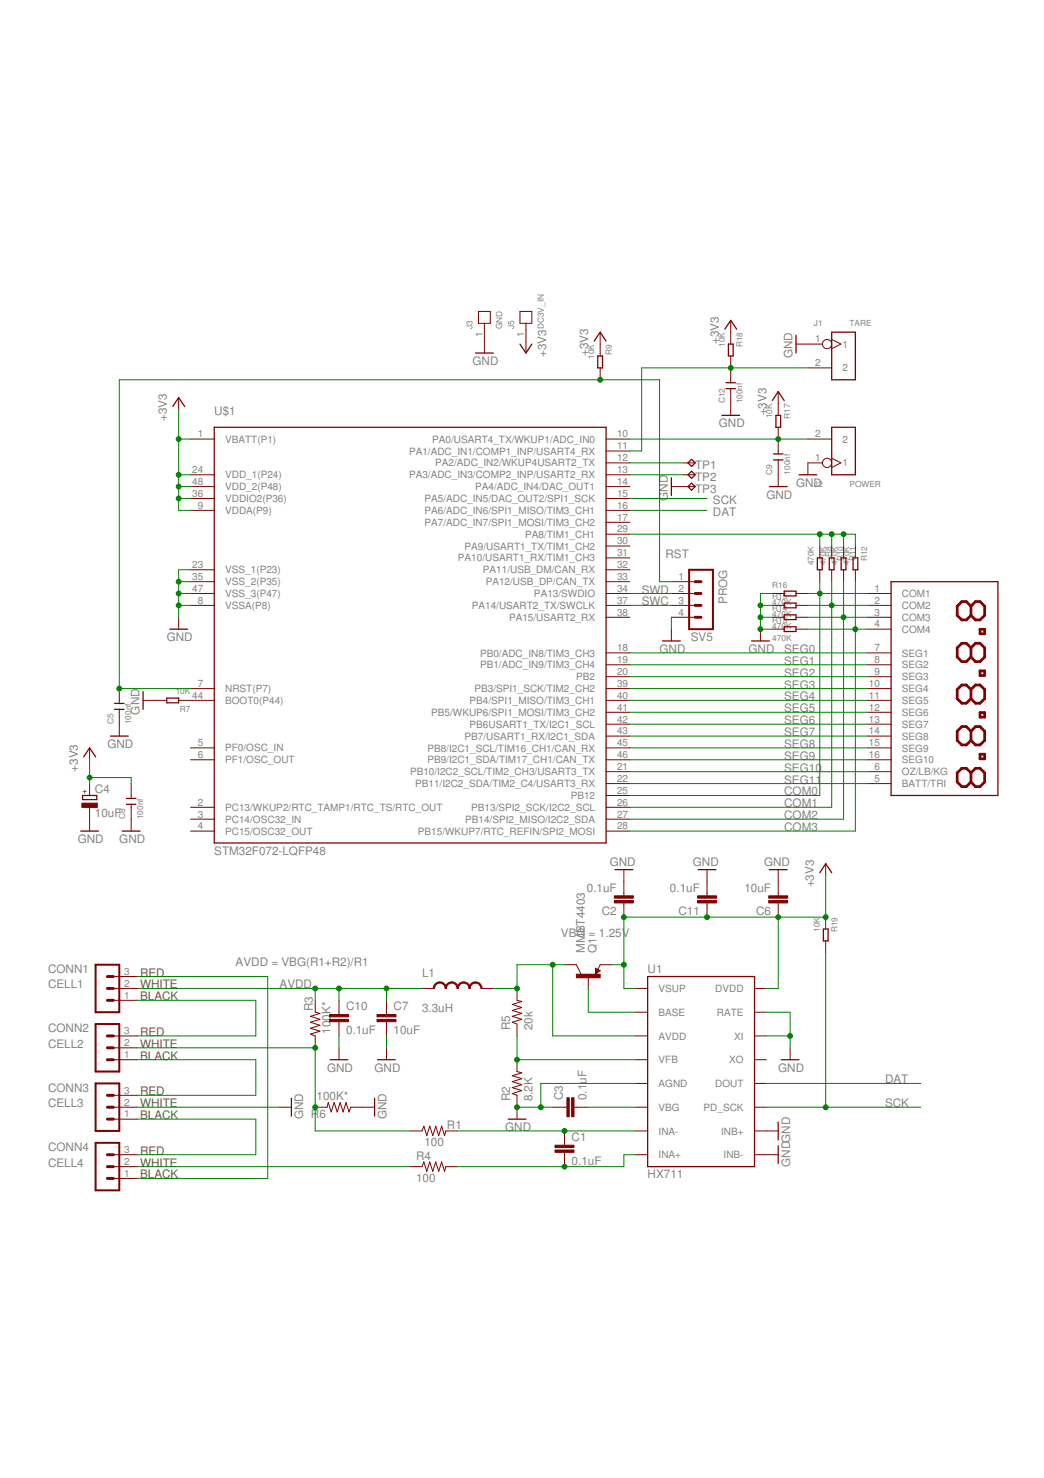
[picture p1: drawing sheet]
<svg xmlns="http://www.w3.org/2000/svg" width="210mm" height="297mm" viewBox="0 0 210 297" stroke-linecap="round" stroke-linejoin="round" font-family="sans-serif">
<g fill="none" stroke="#800000" stroke-width=".25">
<path d="M95.6 71h3.6M104.5 69.2l1.2 1.8 1.2-1.8M119.5 68.6l1.2-1.8 1.2 1.8M120.2 71.5h.9v2.4h-.9zM145.7 66.2l1.2-1.8 1.2 1.8M146 78.1h1.9M146 76.9h1.9M146.5 69.2h.9v2.3h-.9zM160 67.4v3.6M167.2 66.8h4.8v9.5h-4.8zM34.7 81.7l1.2-1.8 1.2 1.8M43.1 85.9h78.8v83.5h-78.8z"/>
<path d="M135 96v3.6M138.3 93l.7-.7 .8 .7-.8 .7zM138.3 97.8l.7-.7 .8 .7-.8 .7zM139 94.7l.8 .7-.8 .7-.7-.7zM145.1 83.5h3.6M154.7 97.8h3.6M155.3 80.5l1.2-1.8 1.2 1.8M155.5 92.4h1.9M155.5 91.2h1.9M156 83.5h1v2.4h-1zM160.7 95.4h3.5M167.2 85.9h4.8v9.5h-4.8z"/>
<path d="M157.7 118.8h2.3v1h-2.3zM164.3 112.1h1v2.4h-1zM166.7 112.1h1v2.4h-1zM169.1 112.1h1v2.4h-1zM171.5 112.1h1v2.4h-1zM179.2 116.9h21.4v43h-21.4zM28.8 139v3.6M34.1 126.4h3.6M133.2 128.8h3.6M151.1 128.8h3.6M157.7 121.2h2.3v1h-2.3zM157.7 123.6h2.3v.9h-2.3z"/>
<path d="M157.7 126h2.3v.9h-2.3zM16.6 159.9h2.9v.8h-2.9zM16.8 152.1l1.2-1.8 1.2 1.8M22.2 147.9h3.6M23 142.6h1.9M23 141.4h1.9M33.5 140.3h2.4v.9h-2.4zM16.2 167h3.6M24.6 167h3.6M25.4 161.6h1.9M25.4 160.5h1.9M123.7 174.8h3.5"/>
<path d="M140.4 174.8h3.5M154.7 174.8h3.6M164.8 175.4l1.2-1.8 1.2 1.8M130.2 196.3h21.5v38.2h-21.5zM165.5 186.7h1v2.4h-1zM66.4 213h3.5M75.9 213h3.6M157.1 213h3.6M58.6 220.7v3.6M75.3 220.7v3.6M102.2 224.9h3.5M156.5 225.5v3.6"/>
<path d="M156.5 230.3v3.5"/>
</g>
<g fill="none" stroke="#800000" stroke-width=".2">
<path d="M35.9 79.9v2.4M96.2 62.6h2.4v2.4h-2.4zM97.4 65v6M104.5 62.6h2.4v2.4h-2.4zM105.7 65v6M120.7 66.8v4.7M120.7 73.9v2.4M146.9 64.4v4.8M146.9 71.5v5.4M146.9 78.1v5.4M156.5 78.7v4.8M160 69.2h5.4"/>
<path d="M162.4 73.9h4.8M167.2 68.2l1.9 1-1.9 .9M38.3 95.4h4.8M38.3 88.2h4.8M38.3 97.8h4.8M121.9 93h4.7M121.9 95.4h4.7M121.9 88.2h4.7M121.9 90.6h4.7M121.9 97.8h4.7M135 97.8h4.8M137.4 93h2.4"/>
<path d="M137.4 95.4h2.4M156.5 85.9v5.3M156.5 92.4v5.4M162.4 88.2h4.8M165.4 93h-3v2.4M167.2 92.1l1.9 .9-1.9 1M38.3 102.6h4.8M38.3 100.2h4.8M38.3 114.5h4.8M38.3 116.9h4.8M38.3 119.3h4.8M121.9 102.6h4.7"/>
<path d="M121.9 100.2h4.7M121.9 105h4.7M121.9 114.5h4.7M121.9 107.4h4.7M121.9 109.7h4.7M121.9 112.1h4.7M121.9 116.9h4.7M121.9 119.3h4.7M135 116.9h4.8M135 119.3h4.8M155.3 119.3h2.4M160 119.3h2.4"/>
<path d="M164.8 109.7v2.4M164.8 114.5v2.4M167.2 109.7v2.4M167.2 114.5v2.4M169.6 109.7v2.4M169.6 114.5v2.4M172 109.7v2.4M172 114.5v2.4M174.4 119.3h4.8M24 138.4v3M35.9 124.1v2.3M38.3 138.4h4.8"/>
<path d="M38.3 121.7h4.8M121.9 138.4h4.7M121.9 121.7h4.7M121.9 131.2h4.7M121.9 133.6h4.7M121.9 136h4.7M121.9 124.1h4.7M135 121.7h4.8M135 124.1h4.8M135 126.4v2.4M152.9 126.4v2.4M155.3 121.7h2.4"/>
<path d="M155.3 124.1h2.4M155.3 126.4h2.4M160 121.7h2.4M160 124.1h2.4M160 126.4h2.4M174.4 138.4h4.8M174.4 121.7h4.8M174.4 131.2h4.8M174.4 133.6h4.8M174.4 136h4.8M174.4 124.1h4.8M174.4 126.4h4.8"/>
<path d="M18 150.3v2.4M18 157.5v2.4M24 142.6v5.3M26.4 157.5v3M28.8 140.8h4.7M35.9 140.8h7.2M38.3 150.3h4.8M38.3 152.7h4.8M121.9 150.3h4.7M121.9 152.7h4.7M121.9 155.1h4.7M121.9 157.5h4.7"/>
<path d="M121.9 159.9h4.7M121.9 140.8h4.7M121.9 143.2h4.7M121.9 145.5h4.7M121.9 147.9h4.7M174.4 150.3h4.8M174.4 152.7h4.8M174.4 155.1h4.8M174.4 157.5h4.8M174.4 140.8h4.8M174.4 143.2h4.8M174.4 145.5h4.8"/>
<path d="M174.4 147.9h4.8M18 162.2v4.8M26.4 161.6v5.4M38.3 162.2h4.8M38.3 164.6h4.8M38.3 167h4.8M121.9 162.2h4.7M121.9 164.6h4.7M121.9 167h4.7M125.4 174.8v5.2M142.2 174.8v5.2M156.5 174.8v5.2"/>
<path d="M166 173.6v2.4M22.8 198.6h4.8M22.8 196.3h4.8M84.9 198.6h2.3M96.8 198.6h2.4M103.9 198.6v2.4l1 .3-1.9 .6 1.9 .6-1.9 .6 1.9 .6-1.9 .6 1.9 .6-1.9 .5 .9 .4v2.4M113.5 193.9h2.4l.9 1.9M118.3 196.3v2.3M119.7 194.6l1 .5-1 .7zM123 193.9h-2.3l-1 1.9M125.4 181.5v2.8M127.8 198.6h2.4"/>
<path d="M142.2 181.5v2.8M151.7 198.6h2.4M156.5 181.5v2.8M166 184.3v2.4M166 189.1v2.4M22.8 201h4.8M22.8 213h4.8M22.8 210.6h4.8M22.8 208.2h4.8M63.4 201v2.4l.9 .3-1.9 .6 1.9 .6-1.9 .5 1.9 .7-1.9 .6 1.9 .5-1.9 .6 1 .4v2.4M68.2 201v2.9M68.2 205.3v2.9"/>
<path d="M68.2 210.6v2.4M77.7 201v2.9M77.7 205.3v2.9M77.7 210.6v2.4M103.9 213v2.3l1 .3-1.9 .6 1.9 .6-1.9 .6 1.9 .6-1.9 .6 1.9 .6-1.9 .6 .9 .3v4.8M127.8 213h2.4M127.8 208.2h2.4M127.8 203.4h2.4M127.8 217.7h2.4M151.7 213h2.4M151.7 208.2h2.4M151.7 203.4h2.4"/>
<path d="M151.7 217.7h2.4M158.9 210.6v2.4M22.8 224.9h4.8M22.8 222.5h4.8M22.8 220.1h4.8M22.8 236.8h4.8M22.8 234.5h4.8M22.8 232.1h4.8M56.2 222.5h2.4M63.4 222.5h2.4l.2-.9 .6 1.9 .6-1.9 .6 1.9 .6-1.9 .6 1.9 .6-1.9 .6 1.9 .3-1h4.8M82.5 234.5h2.4l.3-1 .6 1.9 .6-1.9 .6 1.9 .6-1.9 .6 1.9 .6-1.9 .6 1.9 .2-.9h2.4M82.5 227.3h2.4l.3-1 .6 1.9 .6-1.9 .6 1.9 .6-1.9 .6 1.9 .6-1.9 .6 1.9 .2-.9h2.4"/>
<path d="M111.1 222.5h2.9M113.5 227.3v2.9M113.5 231.6v2.9M115.4 222.5h2.9M127.8 222.5h2.4M127.8 232.1h2.4M127.8 227.3h2.4M151.7 222.5h2.4M151.7 232.1h4.8M151.7 227.3h4.8"/>
<circle cx="166.3" cy="69.2" r=".93"/>
<circle cx="166.3" cy="93" r=".93"/>
</g>
<g fill="#800000" stroke="#800000" stroke-width=".2">
<path d="M16.5 161.4h3.1v.9h-3.1z"/>
<path d="M115.9 195.8h4.8v.7h-4.8z"/>
<path d="M154.6 180h3.8v.5h-3.8z"/>
<path d="M154.6 181h3.8v.5h-3.8z"/>
<path d="M75.8 204.9h3.8v.4h-3.8z"/>
<path d="M75.8 203.9h3.8v.5h-3.8z"/>
<path d="M111.6 231.1h3.8v.5h-3.8z"/>
<path d="M111.6 230.2h3.8v.4h-3.8z"/>
<path d="M123.5 180h3.8v.5h-3.8z"/>
<path d="M123.5 181h3.8v.5h-3.8z"/>
<path d="M114.9 220.6h.5v3.8h-.5z"/>
<path d="M114 220.6h.4v3.8h-.4z"/>
<path d="M66.3 204.9h3.8v.4h-3.8z"/>
<path d="M66.3 203.9h3.8v.5h-3.8z"/>
<path d="M140.3 180h3.8v.5h-3.8z"/>
<path d="M140.3 181h3.8v.5h-3.8z"/>
</g>
<path d="M138.6 114.5h4.7v11.9h-4.7zM19.2 193.9h4.8v9.5h-4.8zM19.2 205.8h4.8v9.5h-4.8zM19.2 217.7h4.8v9.6h-4.8zM19.2 229.7h4.8v9.5h-4.8z" fill="none" stroke="#800000" stroke-width=".4"/>
<g fill="none" stroke="#800000" stroke-width=".59">
<path d="M139.8 119.3h1.1M139.8 116.9h1.1M139.8 121.7h1.1M139.8 124.1h1.1M21.6 196.3h1.2M21.6 198.6h1.2M21.6 201h1.2M21.6 208.2h1.2M21.6 210.6h1.2M21.6 213h1.2M21.6 220.1h1.2M21.6 222.5h1.2"/>
<path d="M21.6 224.9h1.2M21.6 232.1h1.2M21.6 234.5h1.2M21.6 236.8h1.2"/>
</g>
<g fill="none" stroke="#800000" stroke-width=".55">
<path d="M195.2 121.8l-.9-.9h-.9l-1 .9v1.9l1 .9h.9l.9-.9M195.2 130.2l-.9-.9h-.9l-1 .9v1.8l1 1h.9l.9-1M195.2 138.6l-.9-.9h-.9l-1 .9v1.8l1 .9h.9l.9-.9M195.2 121.8l.9-.9h.9l1 .9v1.9l-1 .9h-.9l-.9-.9M195.2 130.2l.9-.9h.9l1 .9v1.8l-1 1h-.9l-.9-1M195.2 138.6l.9-.9h.9l1 .9v1.8l-1 .9h-.9l-.9-.9M195.2 121.8v1.9M195.2 130.2v1.8M195.2 138.6v1.8M197 126.5h1v.9h-1zM197 134.8h1v1h-1zM195.2 155.3l-.9-.9h-.9l-1 .9v1.9l1 .9h.9l.9-.9"/>
<path d="M195.2 147l-.9-1h-.9l-1 1v1.8l1 .9h.9l.9-.9M195.2 155.3l.9-.9h.9l1 .9v1.9l-1 .9h-.9l-.9-.9M195.2 147l.9-1h.9l1 1v1.8l-1 .9h-.9l-.9-.9M195.2 147v1.8M195.2 155.3v1.9M197 143.2h1v.9h-1zM197 151.6h1v.9h-1z"/>
</g>
<path d="M119.8 194.8l.7 .3M119.8 194.9l.5 .3M119.8 195.1l.4 .2M119.8 195.4l.2 .1M119.8 195.3l.2 .1" fill="none" stroke="#800000" stroke-width=".21"/>
<g fill="#800000" stroke="#800000" stroke-width=".2">
<path d="M87.5 197.7l.5-.3 .4-.1v.3l-.7 .3-.3 .7h-.3l.1-.4z" fill-rule="evenodd"/>
<path d="M88.4 197.3a1.3 1.3 0 0 1 1.3 1.3h-.2l-.1-.5a1.04 1.04 0 0 0-1-.5z" fill-rule="evenodd"/>
<path d="M89.9 197.7l.5-.3 .4-.1v.3l-.7 .3-.4 .7h-.2l.1-.4z" fill-rule="evenodd"/>
<path d="M90.8 197.3a1.3 1.3 0 0 1 1.3 1.3h-.2l-.3-.7-.8-.3z" fill-rule="evenodd"/>
<path d="M92.3 197.7l.8-.4h.1v.3a1.08 1.08 0 0 0-1.1 1h-.2v-.1z" fill-rule="evenodd"/>
<path d="M93.2 197.3a1.3 1.3 0 0 1 1.3 1.3h-.2a1.05 1.05 0 0 0-1.1-1z" fill-rule="evenodd"/>
<path d="M94.7 197.7l.8-.4h.1v.3a1.08 1.08 0 0 0-1.1 1h-.2v-.1z" fill-rule="evenodd"/>
<path d="M95.6 197.3a1.3 1.3 0 0 1 1.3 1.3h-.2l-.3-.7-.8-.3z" fill-rule="evenodd"/>
</g>
<g fill="none" stroke="#008000" stroke-width=".2">
<path d="M162.4 73.9h-33.4v16.7h-2.4M35.9 82.3v20.3h2.4M35.9 88.2h2.4M35.9 95.4h2.4M35.9 97.8h2.4M126.6 88.2h35.8M126.6 95.4h10.8M126.6 93h10.8M35.9 100.2h2.4M35.9 116.9h2.4M35.9 119.3h2.4M38.3 114.5h-2.4v9.6"/>
<path d="M126.6 102.6h15.6M126.6 100.2h15.6M126.6 119.3h8.4M126.6 107.4h45.4v2.3M135 116.9h-2.4v-40.6h-108.6v62.1h14.3M155.3 119.3h-2.4v7.1h2.4M162.4 119.3h12M164.8 116.9v43h-38.2M164.8 107.4v2.3M167.2 116.9v45.3h-40.6M167.2 107.4v2.3M169.6 116.9v47.7h-43"/>
<path d="M169.6 107.4v2.3M172 116.9v50.1h-45.4M35.9 121.7h2.4M126.6 121.7h8.4M126.6 138.4h47.8M126.6 131.2h47.8M126.6 133.6h47.8M126.6 136h47.8M135 124.1v2.3M152.9 121.7h2.4M152.9 124.1h2.4M162.4 121.7h12"/>
<path d="M162.4 126.4h12M162.4 124.1h12M18 152.7v4.8M18 156.3h8.4v1.2M126.6 155.1h47.8M126.6 157.5h47.8M126.6 140.8h47.8M126.6 143.2h47.8M126.6 145.5h47.8M126.6 147.9h47.8M126.6 150.3h47.8M126.6 152.7h47.8"/>
<path d="M166 176v8.3h-40.6v14.3h2.4M27.6 198.6h50.1v2.4M27.6 196.3h26.2v40.5h-26.2M63.4 198.6v2.4M68.2 198.6v2.4M111.1 193.9v14.3h16.7M113.5 193.9h-9.6v4.7M118.3 198.6v4.8h9.5M123 193.9h2.4M156.5 184.3v14.3h-2.4M166 191.5v31M27.6 201h23.8v7.2h-23.8"/>
<path d="M27.6 213h23.8v7.1h-23.8M27.6 210.6h35.8v16.7h19.1M68.2 208.2v2.4M77.7 208.2v2.4M103.9 208.2v4.8h23.9M127.8 217.7h-19.1v4.8M154.1 203.4h4.8v7.2M154.1 208.2h4.8M154.1 217.7h31M27.6 222.5h28.6M27.6 224.9h23.8v7.2h-23.8M27.6 234.5h54.9"/>
<path d="M92 227.3h35.8M103.9 222.5h7.2M118.3 222.5h9.5M127.8 232.1h-2.4v2.4h-33.4M154.1 222.5h31"/>
</g>
<g fill="#008000" stroke="#008000" stroke-width=".2">
<circle cx="125.4" cy="184.3" r=".49"/>
<circle cx="156.5" cy="184.3" r=".49"/>
<circle cx="142.2" cy="184.3" r=".49"/>
<circle cx="125.4" cy="193.9" r=".49"/>
<circle cx="166" cy="184.3" r=".49"/>
<circle cx="35.9" cy="88.2" r=".49"/>
<circle cx="35.9" cy="95.4" r=".49"/>
<circle cx="35.9" cy="97.8" r=".49"/>
<circle cx="35.9" cy="100.2" r=".49"/>
<circle cx="18" cy="156.3" r=".49"/>
<circle cx="158.9" cy="208.2" r=".49"/>
<circle cx="108.7" cy="222.5" r=".49"/>
<circle cx="103.9" cy="222.5" r=".49"/>
<circle cx="35.9" cy="121.7" r=".49"/>
<circle cx="35.9" cy="119.3" r=".49"/>
<circle cx="35.9" cy="116.9" r=".49"/>
<circle cx="152.9" cy="126.4" r=".49"/>
<circle cx="152.9" cy="124.1" r=".49"/>
<circle cx="152.9" cy="121.7" r=".49"/>
<circle cx="166" cy="222.5" r=".49"/>
<circle cx="103.9" cy="213" r=".49"/>
<circle cx="111.1" cy="193.9" r=".49"/>
<circle cx="103.9" cy="198.6" r=".49"/>
<circle cx="113.5" cy="227.3" r=".49"/>
<circle cx="113.5" cy="234.5" r=".49"/>
<circle cx="63.4" cy="210.6" r=".49"/>
<circle cx="63.4" cy="222.5" r=".49"/>
<circle cx="68.2" cy="198.6" r=".49"/>
<circle cx="77.7" cy="198.6" r=".49"/>
<circle cx="63.4" cy="198.6" r=".49"/>
<circle cx="120.7" cy="76.3" r=".49"/>
<circle cx="24" cy="138.4" r=".49"/>
<circle cx="156.5" cy="88.2" r=".49"/>
<circle cx="146.9" cy="73.9" r=".49"/>
<circle cx="164.8" cy="119.3" r=".49"/>
<circle cx="167.2" cy="121.7" r=".49"/>
<circle cx="169.6" cy="124.1" r=".49"/>
<circle cx="172" cy="126.4" r=".49"/>
<circle cx="164.8" cy="107.4" r=".49"/>
<circle cx="167.2" cy="107.4" r=".49"/>
<circle cx="169.6" cy="107.4" r=".49"/>
</g>
<path d="M77.7 198.6h7.2M99.2 198.6h4.7" fill="none" stroke="#008000" stroke-width=".21"/>
<g font-size="2.3" fill="#808080">
<text x="109.8" y="71.7" transform="rotate(-90 109.8 71.7)">+3V3</text>
<text x="118.3" y="71.5" transform="rotate(-90 118.3 71.5)">+3V3</text>
<text x="144.5" y="69.2" transform="rotate(-90 144.5 69.2)">+3V3</text>
<text x="159.3" y="72" transform="rotate(-90 159.3 72)">GND</text>
<text x="95" y="73.3">GND</text>
<text x="43.1" y="83.5">U$1</text>
<text x="154.1" y="83.5" transform="rotate(-90 154.1 83.5)">+3V3</text>
<text x="33.5" y="84.7" transform="rotate(-90 33.5 84.7)">+3V3</text>
<text x="144.5" y="85.9">GND</text>
<text x="139.8" y="94.2">TP1</text>
<text x="134.3" y="100.6" transform="rotate(-90 134.3 100.6)">GND</text>
<text x="139.8" y="96.6">TP2</text>
<text x="139.8" y="99">TP3</text>
<text x="143.3" y="101.4">SCK</text>
<text x="154.1" y="100.2">GND</text>
<text x="160.1" y="97.8">GND</text>
<text x="143.3" y="103.8">DAT</text>
<text x="133.8" y="112.1">RST</text>
<text x="129" y="119.3">SWD</text>
<text x="129" y="121.7">SWC</text>
<text x="146.2" y="121.4" transform="rotate(-90 146.2 121.4)">PROG</text>
<text x="33.5" y="128.8">GND</text>
<text x="132.6" y="131.2">GND</text>
<text x="138.9" y="128.8">SV5</text>
<text x="150.5" y="131.2">GND</text>
<text x="157.7" y="131.2">SEG0</text>
<text x="157.7" y="133.6">SEG1</text>
<text x="157.7" y="136">SEG2</text>
<text x="28" y="143.6" transform="rotate(-90 28 143.6)">GND</text>
<text x="157.7" y="138.4">SEG3</text>
<text x="157.7" y="140.8">SEG4</text>
<text x="157.7" y="143.2">SEG5</text>
<text x="157.7" y="145.5">SEG6</text>
<text x="157.7" y="147.9">SEG7</text>
<text x="15.6" y="155.1" transform="rotate(-90 15.6 155.1)">+3V3</text>
<text x="21.6" y="150.3">GND</text>
<text x="157.7" y="155.1">SEG10</text>
<text x="157.7" y="150.3">SEG8</text>
<text x="157.7" y="152.7">SEG9</text>
<text x="19.1" y="159.4">C4</text>
<text x="157.7" y="157.5">SEG11</text>
<text x="157.7" y="159.9">COM0</text>
<text x="19.1" y="164.2">10uF</text>
<text x="157.7" y="162.2">COM1</text>
<text x="157.7" y="164.6">COM2</text>
<text x="157.7" y="167">COM3</text>
<text x="15.6" y="169.4">GND</text>
<text x="24" y="169.4">GND</text>
<text x="43.1" y="171.8">STM32F072-LQFP48</text>
<text x="118" y="179.2">0.1uF</text>
<text x="122.6" y="174.1">GND</text>
<text x="134.7" y="179.2">0.1uF</text>
<text x="139.3" y="174.1">GND</text>
<text x="149.7" y="179.2">10uF</text>
<text x="153.6" y="174.1">GND</text>
<text x="163.6" y="178.4" transform="rotate(-90 163.6 178.4)">+3V3</text>
<text x="121" y="184">C2</text>
<text x="136.4" y="184">C11</text>
<text x="152" y="184">C6</text>
<text x="112.8" y="188.4">VBG = 1.25V</text>
<text x="117.6" y="191.5" transform="rotate(-90 117.6 191.5)">MMBT4403</text>
<text x="119.9" y="191.5" transform="rotate(-90 119.9 191.5)">Q1</text>
<text x="9.7" y="195.5">CONN1</text>
<text x="47.4" y="194.1">AVDD = VBG(R1+R2)/R1</text>
<text x="84.9" y="196.3">L1</text>
<text x="130.2" y="195.5">U1</text>
<text x="9.7" y="198.7">CELL1</text>
<text x="56.2" y="198.7">AVDD</text>
<text x="62.9" y="203.2" transform="rotate(-90 62.9 203.2)">R3</text>
<text x="66.5" y="203.8" transform="rotate(-90 66.5 203.8)">K*</text>
<text x="69.6" y="203.1">C10</text>
<text x="79.1" y="203.1">C7</text>
<text x="84.9" y="203.4">3.3uH</text>
<text x="9.7" y="207.5">CONN2</text>
<text x="66.5" y="207.7" transform="rotate(-90 66.5 207.7)">10</text>
<text x="66.5" y="205.1" transform="rotate(-90 66.5 205.1)">0</text>
<text x="69.6" y="207.8">0.1uF</text>
<text x="79.1" y="207.8">10uF</text>
<text x="102.5" y="207" transform="rotate(-90 102.5 207)">R5</text>
<text x="107.1" y="207" transform="rotate(-90 107.1 207)">20k</text>
<text x="9.7" y="210.6">CELL2</text>
<text x="65.8" y="215.4">GND</text>
<text x="75.3" y="215.4">GND</text>
<text x="156.5" y="215.4">GND</text>
<text x="9.7" y="219.4">CONN3</text>
<text x="63.7" y="221.1">100K*</text>
<text x="102.5" y="221.3" transform="rotate(-90 102.5 221.3)">R2</text>
<text x="107.1" y="221.3" transform="rotate(-90 107.1 221.3)">8.2K</text>
<text x="113.1" y="221.1" transform="rotate(-90 113.1 221.1)">C3</text>
<text x="117.9" y="221.1" transform="rotate(-90 117.9 221.1)">0.1uF</text>
<text x="178" y="217.7">DAT</text>
<text x="9.7" y="222.5">CELL3</text>
<text x="61" y="224.9" transform="rotate(-90 61 224.9)">GND</text>
<text x="62.5" y="224.7">R6</text>
<text x="77.7" y="224.9" transform="rotate(-90 77.7 224.9)">GND</text>
<text x="89.9" y="226.8">R1</text>
<text x="101.6" y="227.3">GND</text>
<text x="178" y="222.5">SCK</text>
<text x="9.7" y="231.4">CONN4</text>
<text x="83.7" y="233">R4</text>
<text x="85.3" y="230.4">100</text>
<text x="114.9" y="229.3">C1</text>
<text x="9.7" y="234.5">CELL4</text>
<text x="83.7" y="237.6">100</text>
<text x="114.9" y="234.1">0.1uF</text>
<text x="130.2" y="236.8">HX711</text>
<text x="158.9" y="234.5" transform="rotate(-90 158.9 234.5)">GNDGND</text>
</g>
<g font-size="2.3" fill="#808000">
<text x="28.2" y="196.3">RED</text>
<text x="28.2" y="198.7">WHITE</text>
<text x="28.2" y="201">BLACK</text>
<text x="28.2" y="208.2">RED</text>
<text x="28.2" y="210.6">WHITE</text>
<text x="28.2" y="213">BLACK</text>
<text x="28.2" y="220.1">RED</text>
<text x="28.2" y="222.5">WHITE</text>
<text x="28.2" y="224.9">BLACK</text>
<text x="28.2" y="232.1">RED</text>
<text x="28.2" y="234.5">WHITE</text>
<text x="28.2" y="236.8">BLACK</text>
</g>
<g font-size="2" fill="#808080">
<text x="97.1" y="67.6" transform="rotate(-90 97.1 67.6)">1</text>
<text x="105.4" y="67.6" transform="rotate(-90 105.4 67.6)">1</text>
<text x="163.9" y="68.8">1</text>
<text x="169.4" y="69.9">1</text>
<text x="163.9" y="73.6">2</text>
<text x="169.4" y="74.6">2</text>
<text x="39.8" y="87.9">1</text>
<text x="45.3" y="89">VBATT(P1)</text>
<text x="86.9" y="89">PA0/USART4_TX/WKUP1/ADC_IN0</text>
<text x="124.1" y="87.9">10</text>
<text x="163.9" y="87.9">2</text>
<text x="169.4" y="89">2</text>
<text x="38.6" y="95.1">24</text>
<text x="82.2" y="91.4">PA1/ADC_IN1/COMP1_INP/USART4_RX</text>
<text x="87.5" y="93.7">PA2/ADC_IN2/WKUP4USART2_TX</text>
<text x="124.1" y="90.3">11</text>
<text x="124.1" y="92.7">12</text>
<text x="124.1" y="95.1">13</text>
<text x="163.9" y="92.7">1</text>
<text x="169.4" y="93.7">1</text>
<text x="38.6" y="99.9">36</text>
<text x="38.6" y="97.5">48</text>
<text x="45.3" y="96.1">VDD_1(P24)</text>
<text x="45.3" y="100.9">VDDIO2(P36)</text>
<text x="45.3" y="98.5">VDD_2(P48)</text>
<text x="82.2" y="96.1">PA3/ADC_IN3/COMP2_INP/USART2_RX</text>
<text x="85.4" y="100.9">PA5/ADC_IN5/DAC_OUT2/SPI1_SCK</text>
<text x="95.5" y="98.5">PA4/ADC_IN4/DAC_OUT1</text>
<text x="124.1" y="97.5">14</text>
<text x="124.1" y="99.9">15</text>
<text x="39.8" y="102.2">9</text>
<text x="45.3" y="103.3">VDDA(P9)</text>
<text x="85.4" y="103.3">PA6/ADC_IN6/SPI1_MISO/TIM3_CH1</text>
<text x="85.4" y="105.7">PA7/ADC_IN7/SPI1_MOSI/TIM3_CH2</text>
<text x="124.1" y="102.2">16</text>
<text x="124.1" y="104.6">17</text>
<text x="124.1" y="107">29</text>
<text x="92.1" y="112.8">PA10/USART1_RX/TIM1_CH3</text>
<text x="93.4" y="110.5">PA9/USART1_TX/TIM1_CH2</text>
<text x="105.6" y="108.1">PA8/TIM1_CH1</text>
<text x="124.1" y="109.4">30</text>
<text x="124.1" y="111.8">31</text>
<text x="38.6" y="114.2">23</text>
<text x="38.6" y="116.6">35</text>
<text x="38.6" y="118.9">47</text>
<text x="45.3" y="115.2">VSS_1(P23)</text>
<text x="45.3" y="117.6">VSS_2(P35)</text>
<text x="45.3" y="120">VSS_3(P47)</text>
<text x="97.1" y="115.2">PA11/USB_DM/CAN_RX</text>
<text x="97.6" y="117.6">PA12/USB_DP/CAN_TX</text>
<text x="124.1" y="114.2">32</text>
<text x="124.1" y="116.6">33</text>
<text x="124.1" y="118.9">34</text>
<text x="136.4" y="116.6">1</text>
<text x="136.4" y="118.9">2</text>
<text x="175.8" y="118.9">1</text>
<text x="39.8" y="121.3">8</text>
<text x="45.3" y="122.4">VSSA(P8)</text>
<text x="94.9" y="122.4">PA14/USART2_TX/SWCLK</text>
<text x="102.3" y="124.8">PA15/USART2_RX</text>
<text x="107.4" y="120">PA13/SWDIO</text>
<text x="124.1" y="121.3">37</text>
<text x="124.1" y="123.7">38</text>
<text x="136.4" y="121.3">3</text>
<text x="136.4" y="123.7">4</text>
<text x="175.8" y="121.3">2</text>
<text x="175.8" y="123.7">3</text>
<text x="181.3" y="120">COM1</text>
<text x="181.3" y="122.4">COM2</text>
<text x="181.3" y="124.8">COM3</text>
<text x="96.5" y="131.9">PB0/ADC_IN8/TIM3_CH3</text>
<text x="124.1" y="130.9">18</text>
<text x="175.8" y="126.1">4</text>
<text x="175.8" y="130.9">7</text>
<text x="181.3" y="127.2">COM4</text>
<text x="181.3" y="131.9">SEG1</text>
<text x="96.5" y="134.3">PB1/ADC_IN9/TIM3_CH4</text>
<text x="115.9" y="136.7">PB2</text>
<text x="124.1" y="133.3">19</text>
<text x="124.1" y="135.7">20</text>
<text x="175.8" y="133.3">8</text>
<text x="175.8" y="135.7">9</text>
<text x="181.3" y="134.3">SEG2</text>
<text x="181.3" y="136.7">SEG3</text>
<text x="38.6" y="140.4">44</text>
<text x="39.8" y="138">7</text>
<text x="45.3" y="139.1">NRST(P7)</text>
<text x="45.3" y="141.5">BOOT0(P44)</text>
<text x="86.7" y="143.9">PB5/WKUP6/SPI1_MOSI/TIM3_CH2</text>
<text x="94.4" y="141.5">PB4/SPI1_MISO/TIM3_CH1</text>
<text x="95.4" y="139.1">PB3/SPI1_SCK/TIM2_CH2</text>
<text x="124.1" y="138">39</text>
<text x="124.1" y="140.4">40</text>
<text x="124.1" y="142.8">41</text>
<text x="174.7" y="138">10</text>
<text x="174.7" y="140.4">11</text>
<text x="174.7" y="142.8">12</text>
<text x="181.3" y="139.1">SEG4</text>
<text x="181.3" y="141.5">SEG5</text>
<text x="181.3" y="143.9">SEG6</text>
<text x="39.8" y="150">5</text>
<text x="93.4" y="148.6">PB7/USART1_RX/I2C1_SDA</text>
<text x="94.4" y="146.3">PB6USART1_TX/I2C1_SCL</text>
<text x="124.1" y="145.2">42</text>
<text x="124.1" y="147.6">43</text>
<text x="124.1" y="150">45</text>
<text x="174.7" y="145.2">13</text>
<text x="174.7" y="147.6">14</text>
<text x="174.7" y="150">15</text>
<text x="181.3" y="146.3">SEG7</text>
<text x="181.3" y="148.6">SEG8</text>
<text x="39.8" y="152.4">6</text>
<text x="45.3" y="151">PF0/OSC_IN</text>
<text x="45.3" y="153.4">PF1/OSC_OUT</text>
<text x="82.5" y="155.8">PB10/I2C2_SCL/TIM2_CH3/USART3_TX</text>
<text x="85.9" y="151">PB8/I2C1_SCL/TIM16_CH1/CAN_RX</text>
<text x="85.9" y="153.4">PB9/I2C1_SDA/TIM17_CH1/CAN_TX</text>
<text x="124.1" y="154.8">21</text>
<text x="124.1" y="152.4">46</text>
<text x="174.7" y="152.4">16</text>
<text x="175.8" y="154.8">6</text>
<text x="181.3" y="155.8">OZ/LB/KG</text>
<text x="181.3" y="151">SEG9</text>
<text x="181.3" y="153.4">SEG10</text>
<text x="39.8" y="161.9">2</text>
<text x="83.5" y="158.2">PB11/I2C2_SDA/TIM2_C4/USART3_RX</text>
<text x="114.8" y="160.6">PB12</text>
<text x="124.1" y="157.1">22</text>
<text x="124.1" y="159.5">25</text>
<text x="124.1" y="161.9">26</text>
<text x="175.8" y="157.1">5</text>
<text x="181.3" y="158.2">BATT/TRI</text>
<text x="39.8" y="164.3">3</text>
<text x="39.8" y="166.7">4</text>
<text x="45.3" y="163">PC13/WKUP2/RTC_TAMP1/RTC_TS/RTC_OUT</text>
<text x="45.3" y="165.4">PC14/OSC32_IN</text>
<text x="45.3" y="167.7">PC15/OSC32_OUT</text>
<text x="84" y="167.7">PB15/WKUP7/RTC_REFIN/SPI2_MOSI</text>
<text x="93.5" y="165.4">PB14/SPI2_MISO/I2C2_SDA</text>
<text x="94.7" y="163">PB13/SPI2_SCK/I2C2_SCL</text>
<text x="124.1" y="164.3">27</text>
<text x="124.1" y="166.7">28</text>
<text x="25" y="195.9">3</text>
<text x="25" y="200.7">1</text>
<text x="25" y="198.3">2</text>
<text x="132.4" y="199.4">VSUP</text>
<text x="143.8" y="199.4">DVDD</text>
<text x="25" y="207.9">3</text>
<text x="132.4" y="204.1">BASE</text>
<text x="132.4" y="208.9">AVDD</text>
<text x="144.1" y="204.1">RATE</text>
<text x="147.6" y="208.9">XI</text>
<text x="25" y="212.6">1</text>
<text x="25" y="210.3">2</text>
<text x="132.4" y="213.7">VFB</text>
<text x="146.6" y="213.7">XO</text>
<text x="25" y="219.8">3</text>
<text x="132.4" y="218.5">AGND</text>
<text x="143.8" y="218.5">DOUT</text>
<text x="25" y="224.6">1</text>
<text x="25" y="222.2">2</text>
<text x="132.4" y="223.2">VBG</text>
<text x="141.5" y="223.2">PD_SCK</text>
<text x="25" y="231.7">3</text>
<text x="132.4" y="228">INA-</text>
<text x="132.4" y="232.8">INA+</text>
<text x="145" y="228">INB+</text>
<text x="145.5" y="232.8">INB-</text>
<text x="25" y="236.5">1</text>
<text x="25" y="234.1">2</text>
</g>
<g font-size="1.7" fill="#808080">
<text x="163.6" y="65.6">J1</text>
<text x="170.8" y="65.6">TARE</text>
<text x="95" y="66.2" transform="rotate(-90 95 66.2)">J3</text>
<text x="101" y="66.2" transform="rotate(-90 101 66.2)">GND</text>
<text x="103.4" y="66.2" transform="rotate(-90 103.4 66.2)">J5</text>
<text x="109.3" y="66.2" transform="rotate(-90 109.3 66.2)">DC3V_IN</text>
<text x="123" y="71.3" transform="rotate(-90 123 71.3)">R9</text>
<text x="145.7" y="69.8" transform="rotate(-90 145.7 69.8)">10K</text>
<text x="149.3" y="69.8" transform="rotate(-90 149.3 69.8)">R18</text>
<text x="119.5" y="72.1" transform="rotate(-90 119.5 72.1)">10K</text>
<text x="145.7" y="81.1" transform="rotate(-90 145.7 81.1)">C12</text>
<text x="149.3" y="81.1" transform="rotate(-90 149.3 81.1)">100nf</text>
<text x="155.3" y="84.1" transform="rotate(-90 155.3 84.1)">10K</text>
<text x="158.8" y="84.2" transform="rotate(-90 158.8 84.2)">R17</text>
<text x="155.3" y="95.4" transform="rotate(-90 155.3 95.4)">C9</text>
<text x="158.9" y="95.4" transform="rotate(-90 158.9 95.4)">100nf</text>
<text x="163.6" y="97.8">J2</text>
<text x="170.8" y="97.8">POWER</text>
<text x="163.6" y="113.6" transform="rotate(-90 163.6 113.6)">470K</text>
<text x="166" y="113.6" transform="rotate(-90 166 113.6)">470K</text>
<text x="167.2" y="111.9" transform="rotate(-90 167.2 111.9)">R8</text>
<text x="168.4" y="113.6" transform="rotate(-90 168.4 113.6)">470K</text>
<text x="169.6" y="112.8" transform="rotate(-90 169.6 112.8)">R10</text>
<text x="170.8" y="113.6" transform="rotate(-90 170.8 113.6)">470K</text>
<text x="172" y="112.8" transform="rotate(-90 172 112.8)">R11</text>
<text x="174.4" y="112.8" transform="rotate(-90 174.4 112.8)">R12</text>
<text x="155.3" y="118.1">R16</text>
<text x="155.3" y="124.1">470K</text>
<text x="155.3" y="121.7">470K</text>
<text x="155.3" y="125.3">R13</text>
<text x="155.3" y="122.9">R14</text>
<text x="155.3" y="120.5">R15</text>
<text x="155.3" y="128.8">470K</text>
<text x="155.3" y="126.4">470K</text>
<text x="35.3" y="139.6">10K</text>
<text x="36.2" y="143.1">R7</text>
<text x="22.8" y="145.5" transform="rotate(-90 22.8 145.5)">C5</text>
<text x="26.4" y="145.5" transform="rotate(-90 26.4 145.5)">100nf</text>
<text x="25.2" y="164.6" transform="rotate(-90 25.2 164.6)">C8</text>
<text x="28.8" y="164.6" transform="rotate(-90 28.8 164.6)">100nf</text>
<text x="164.8" y="187.3" transform="rotate(-90 164.8 187.3)">10K</text>
<text x="168.4" y="187.4" transform="rotate(-90 168.4 187.4)">R19</text>
</g>
<text font-size="1.7" fill="#800000" x="17.5" y="159.5" transform="rotate(-90 17.5 159.5)">+</text>
</svg>
